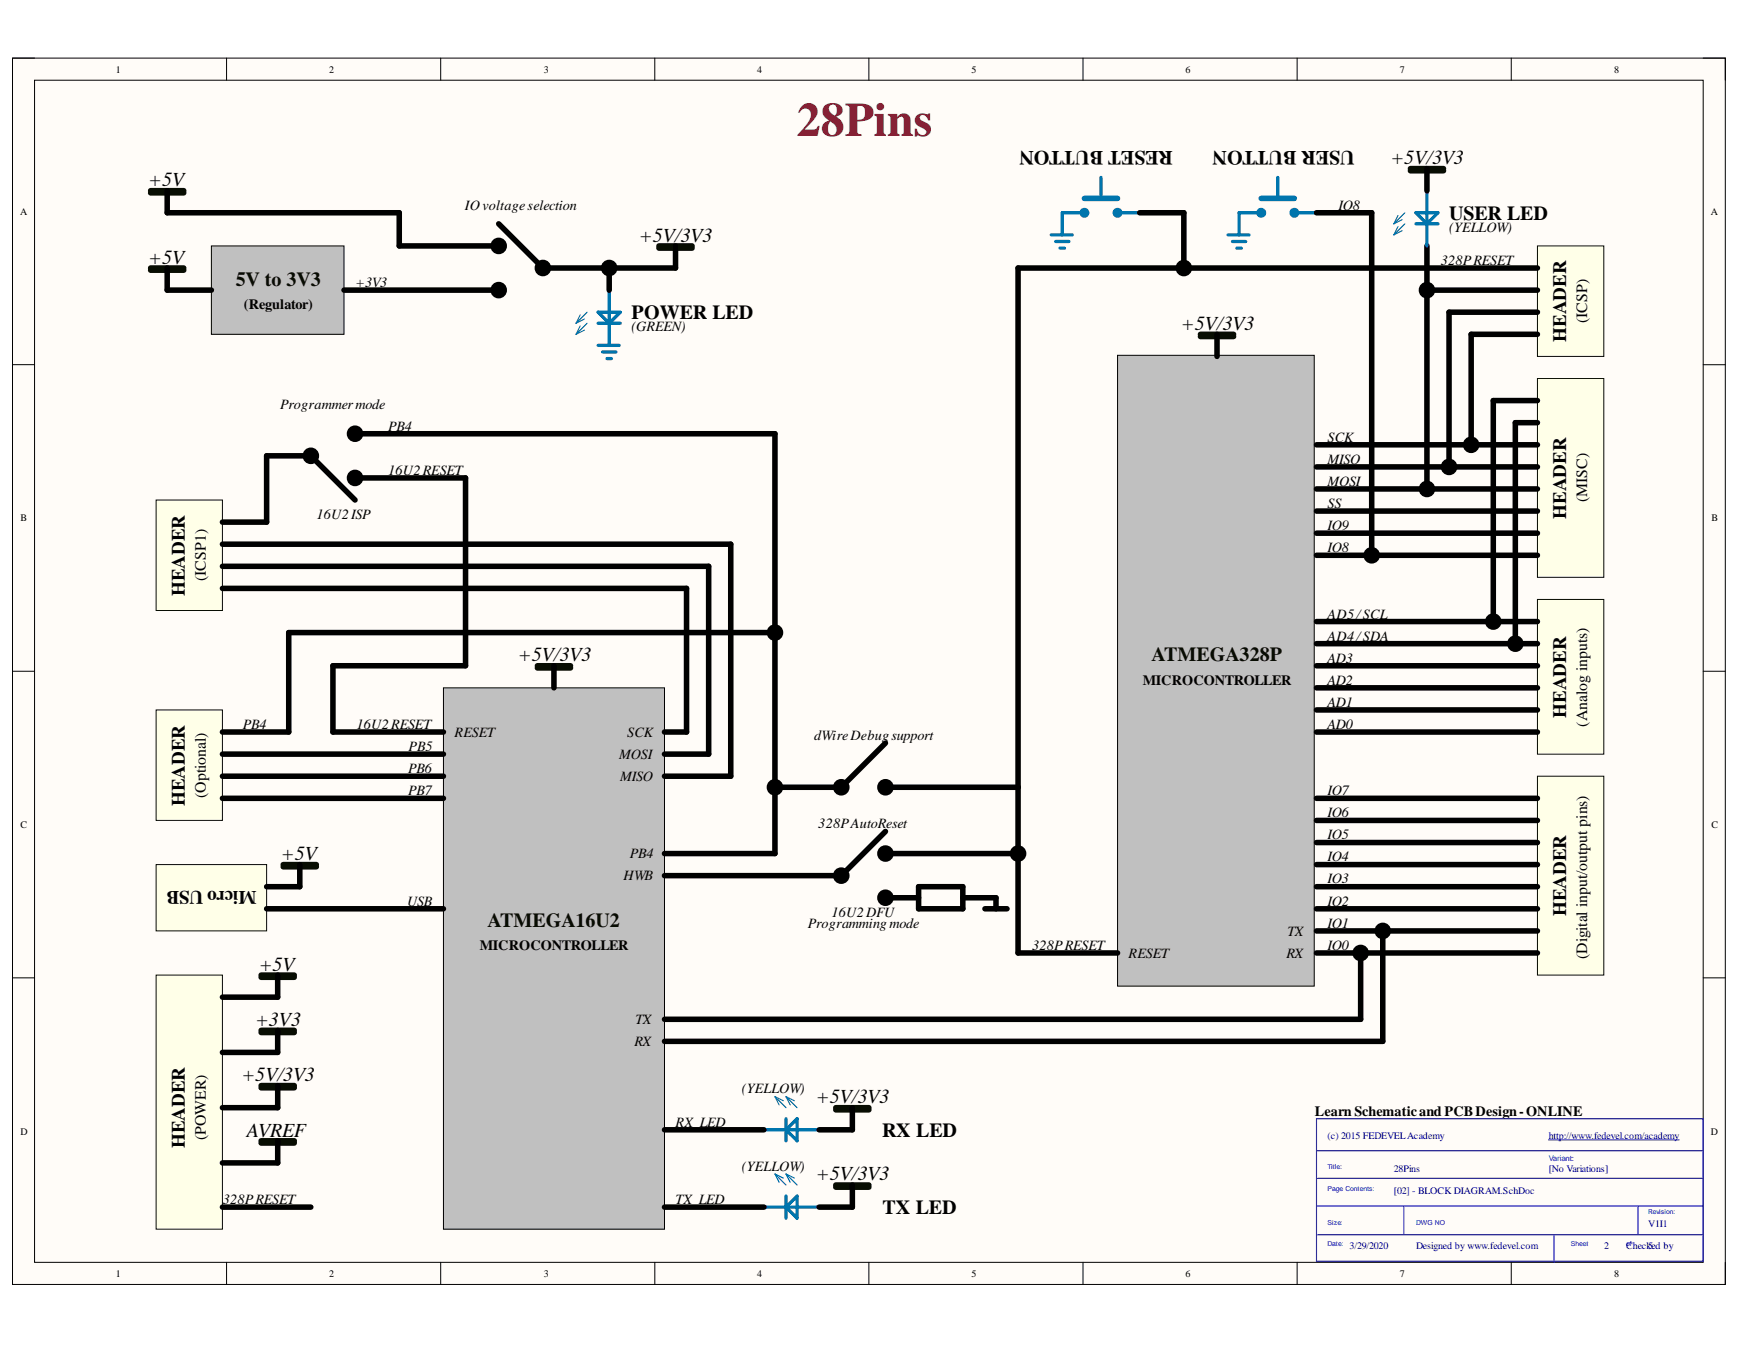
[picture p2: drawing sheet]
<svg xmlns="http://www.w3.org/2000/svg" width="279mm" height="216mm" viewBox="0 0 279 216" stroke-linecap="round" stroke-linejoin="round" font-family="sans-serif">
<path d="M2 9.3h274.7v196.7h-274.7z" fill-rule="evenodd" fill="#fffcf8"/>
<path d="M2 9.3h274.7v196.7h-274.7z" fill="none" stroke="#000" stroke-width=".16"/>
<path d="M5.5 12.9h267.7v189.6h-267.7z" fill-rule="evenodd" fill="#fffcf8"/>
<g fill="none" stroke="#000" stroke-width=".16">
<path d="M2 9.3h3.5M5.5 12.9h267.7v189.6h-267.7zM36.3 9.3v3.6M70.7 9.3v3.6M105 9.3v3.6M139.4 9.3v3.6M173.7 9.3v3.6M208 9.3v3.6M242.4 9.3v3.6M273.2 9.3h3.5v3.6M2 58.5h3.5M273.2 58.5h3.5"/>
<path d="M2 107.7h3.5M273.2 107.7h3.5M2 156.8h3.5M273.2 156.8h3.5M36.3 202.5v3.5M70.7 202.5v3.5M105 202.5v3.5M139.4 202.5v3.5M173.7 202.5v3.5M208 202.5v3.5M242.4 202.5v3.5M276.7 202.5v3.5"/>
</g>
<path d="M211.2 179.4h62v22.9h-62zM211.2 184.6h62M211.2 193.4h62M211.3 198h61.9M211.3 189h61.9M225.2 193.4v4.6M249.3 198v4.5M262.7 193.4v4.6" fill="none" stroke="#00f" stroke-width=".18"/>
<path d="M248.4 182.8h20.9" fill="none" stroke="#000080" stroke-width=".16"/>
<path d="M179.2 57h31.6v101.2h-31.6z" fill-rule="evenodd" fill="#c0c0c0"/>
<path d="M179.2 57h31.6v101.2h-31.6z" fill="none" stroke="#000" stroke-width=".16"/>
<path d="M246.6 96.2h10.6v24.8h-10.6z" fill-rule="evenodd" fill="#ffffe8"/>
<path d="M246.6 96.2h10.6v24.8h-10.6z" fill="none" stroke="#080d02" stroke-width=".16"/>
<path d="M211.2 99.7h35.4M136.7 177.7v3.5" fill="none" stroke="#000" stroke-width=".89"/>
<path d="M173.9 34.1h-3.5v3.6M126.1 179.4v3.6M122.5 181.2h8.9M126.1 181.2l1.7-1.8v3.6z" fill="none" stroke="#0075ad" stroke-width=".53"/>
<path d="M124.3 175.9l1.8 1.8M124.3 175.9l.7 1.3M124.3 175.9l1.3 .7M126.1 175.9l1.7 1.8M126.1 175.9l.6 1.3M126.1 175.9l1.3 .7" fill="none" stroke="#0075ad" stroke-width=".18"/>
<path d="M134 177.7h5.4M134 178h5.4" fill="none" stroke="#080d02" stroke-width=".89"/>
<path d="M173.9 31.8h5.3" fill="none" stroke="#0075ad" stroke-width=".89"/>
<circle cx="173.9" cy="34.1" r=".53" fill="#0075ad"/>
<g fill="none" stroke="#0075ad" stroke-width=".53">
<path d="M179.2 34.1h3.6"/>
<circle cx="173.9" cy="34.1" r=".53"/>
</g>
<circle cx="179.2" cy="34.1" r=".53" fill="#0075ad"/>
<g fill="none" stroke="#0075ad" stroke-width=".53">
<path d="M168.6 37.7h3.4M169.3 38.7h2.1M170 39.8h.7M176.6 28.5v3.3"/>
<circle cx="179.2" cy="34.1" r=".53"/>
</g>
<path d="M211.2 103.2h35.4M211.2 106.8h35.4M211.2 110.3h35.4M211.2 113.9h35.4M211.2 117.4h35.4" fill="none" stroke="#000" stroke-width=".89"/>
<path d="M246.6 124.5h10.6v31.9h-10.6z" fill-rule="evenodd" fill="#ffffe8"/>
<path d="M246.6 124.5h10.6v31.9h-10.6z" fill="none" stroke="#080d02" stroke-width=".16"/>
<path d="M211.2 128.1h35.4M211.2 131.6h35.4M211.2 135.1h35.4M211.2 138.7h35.4M211.2 142.2h35.4M211.2 145.8h35.4M211.2 149.3h35.4M211.2 152.9h35.4" fill="none" stroke="#000" stroke-width=".89"/>
<path d="M246.6 60.7h10.6v31.9h-10.6z" fill-rule="evenodd" fill="#ffffe8"/>
<path d="M246.6 60.7h10.6v31.9h-10.6z" fill="none" stroke="#080d02" stroke-width=".16"/>
<path d="M211.2 71.3h35.4M211.2 74.9h35.4M211.2 78.4h35.4M211.2 82h35.4M211.2 85.5h35.4M211.2 89.1h35.4" fill="none" stroke="#000" stroke-width=".89"/>
<path d="M71.1 110.3h35.5v86.9h-35.5z" fill-rule="evenodd" fill="#c0c0c0"/>
<path d="M71.1 110.3h35.5v86.9h-35.5z" fill="none" stroke="#000" stroke-width=".16"/>
<path d="M25 138.7h17.8v10.6h-17.8z" fill-rule="evenodd" fill="#ffffe8"/>
<path d="M25 138.7h17.8v10.6h-17.8z" fill="none" stroke="#080d02" stroke-width=".16"/>
<g fill="none" stroke="#000" stroke-width=".89">
<path d="M228.9 39.4v39M195.2 53.6v3.6M232.4 50.1v24.8M236 53.6v17.7M246.6 67.8h-3.6v35.4M246.6 64.3h-7.1v35.4M88.8 106.8v3.5M106.6 117.4h3.5M48.1 138.7v3.5h-5.3M106.6 124.5h10.6M106.6 121h7.1M42.8 145.8h28.3"/>
<circle cx="228.9" cy="78.4" r=".88"/>
<circle cx="232.4" cy="74.9" r=".89"/>
<circle cx="236" cy="71.3" r=".89"/>
<circle cx="239.5" cy="99.7" r=".89"/>
<circle cx="243.1" cy="103.2" r=".88"/>
</g>
<path d="M192.5 53.6h5.4M192.5 54h5.4M86.2 106.8h5.3M86.2 107.1h5.3M45.4 138.7h5.3M45.4 139h5.3" fill="none" stroke="#080d02" stroke-width=".89"/>
<g fill="#000">
<circle cx="228.9" cy="78.4" r=".88"/>
<circle cx="232.4" cy="74.9" r=".89"/>
<circle cx="236" cy="71.3" r=".89"/>
<circle cx="239.5" cy="99.7" r=".89"/>
<circle cx="243.1" cy="103.2" r=".88"/>
</g>
<path d="M33.9 39.4h21.3v14.2h-21.3z" fill-rule="evenodd" fill="#c0c0c0"/>
<path d="M33.9 39.4h21.3v14.2h-21.3z" fill="none" stroke="#000" stroke-width=".16"/>
<path d="M105.7 39.4h5.3M105.7 39.8h5.3M24.2 43h5.3M24.2 43.3h5.3M134 190.1h5.4M134 190.4h5.4" fill="none" stroke="#080d02" stroke-width=".89"/>
<path d="M26.8 34.1h37.2M108.3 39.4v3.6M26.8 43v3.5h7.1M136.7 190.1v3.5" fill="none" stroke="#000" stroke-width=".89"/>
<path d="M95.9 51.8h3.6M95.9 50.1h3.6l-1.8 1.7zM97.7 46.5v8.9M122.5 193.6h8.9M126.1 191.9v3.5M126.1 193.6l1.7-1.7v3.5z" fill="none" stroke="#0075ad" stroke-width=".53"/>
<path d="M93.1 50.5l-.7 1.3M93.1 52.3l-.7 1.3M93.7 51.2l-1.3 .6M93.7 53l-1.3 .6M94.2 50.1l-1.8 1.7M94.2 51.8l-1.8 1.8M124.3 188.3l1.8 1.8M124.3 188.3l.7 1.3M124.3 188.3l1.3 .7M126.1 188.3l1.7 1.8M126.1 188.3l.6 1.3M126.1 188.3l1.3 .7" fill="none" stroke="#0075ad" stroke-width=".18"/>
<path d="M246.6 39.4h10.6v17.8h-10.6z" fill-rule="evenodd" fill="#ffffe8"/>
<path d="M246.6 39.4h10.6v17.8h-10.6z" fill="none" stroke="#080d02" stroke-width=".16"/>
<g fill="none" stroke="#000" stroke-width=".89">
<path d="M163.3 43h83.3M228.9 46.5h17.7M232.4 50.1h14.2M236 53.6h10.6M218.2 152.9v10.6h-111.6M221.8 149.3v17.7h-115.2"/>
<circle cx="228.9" cy="46.5" r=".88"/>
<circle cx="218.2" cy="152.9" r=".89"/>
<circle cx="221.8" cy="149.3" r=".89"/>
</g>
<g fill="#000">
<circle cx="228.9" cy="46.5" r=".88"/>
<circle cx="218.2" cy="152.9" r=".89"/>
<circle cx="221.8" cy="149.3" r=".89"/>
</g>
<path d="M25 80.2h10.7v17.7h-10.7z" fill-rule="evenodd" fill="#ffffe8"/>
<path d="M25 80.2h10.7v17.7h-10.7z" fill="none" stroke="#080d02" stroke-width=".16"/>
<path d="M35.7 94.4h74.4v23M35.7 90.8h78v30.2M35.7 87.3h81.5v37.2M35.7 83.7h7.1M106.6 193.6h15.9M106.6 181.2h15.9" fill="none" stroke="#000" stroke-width=".89"/>
<path d="M202.3 31.8h5.3" fill="none" stroke="#0075ad" stroke-width=".89"/>
<path d="M202.3 34.1h-3.6v3.6" fill="none" stroke="#0075ad" stroke-width=".53"/>
<circle cx="202.3" cy="34.1" r=".53" fill="#0075ad"/>
<g fill="none" stroke="#0075ad" stroke-width=".53">
<path d="M207.6 34.1h3.6"/>
<circle cx="202.3" cy="34.1" r=".53"/>
</g>
<circle cx="207.6" cy="34.1" r=".53" fill="#0075ad"/>
<g fill="none" stroke="#0075ad" stroke-width=".53">
<path d="M197 37.7h3.3M197.7 38.7h2.1M198.4 39.8h.7M204.9 28.5v3.3"/>
<circle cx="207.6" cy="34.1" r=".53"/>
</g>
<g fill="none" stroke="#000" stroke-width=".89">
<path d="M26.8 30.6v3.5M64 34.1v5.3h16M80 35.9l7.1 7.1h21.2M182.8 34.1h7.1M211.2 34.1h8.8M55.2 46.5h24.8M163.3 43v109.9h15.9M56.9 69.6h67.4v67.3h-17.7M56.9 76.7h17.8v30.1h-21.3M56.9 80.2l-7-7.1h-7.1v10.6M53.4 117.4h17.7M142 119.2l-7.1 7.1h-10.6"/>
<path d="M142 126.3h21.3M142 136.9h21.3M142 133.4l-7.1 7.1h-28.3M142 144h5.3M147.3 142.2h7.1v3.6h-7.1zM154.4 144h5.3v1.8M158 145.8h3.5"/>
<circle cx="80" cy="39.4" r=".88"/>
<circle cx="80" cy="46.5" r=".88"/>
<circle cx="87.1" cy="43" r=".89"/>
<circle cx="49.9" cy="73.1" r=".89"/>
<circle cx="56.9" cy="69.6" r=".88"/>
<circle cx="56.9" cy="76.7" r=".89"/>
<circle cx="124.3" cy="126.3" r=".89"/>
<circle cx="134.9" cy="126.3" r=".89"/>
<circle cx="142" cy="136.9" r=".89"/>
<circle cx="142" cy="126.3" r=".89"/>
<circle cx="163.3" cy="136.9" r=".89"/>
<circle cx="134.9" cy="140.5" r=".89"/>
<circle cx="142" cy="144" r=".89"/>
</g>
<g fill="#000">
<circle cx="80" cy="39.4" r=".88"/>
<circle cx="80" cy="46.5" r=".88"/>
<circle cx="87.1" cy="43" r=".89"/>
<circle cx="49.9" cy="73.1" r=".89"/>
<circle cx="56.9" cy="69.6" r=".88"/>
<circle cx="56.9" cy="76.7" r=".89"/>
<circle cx="124.3" cy="126.3" r=".89"/>
<circle cx="134.9" cy="126.3" r=".89"/>
<circle cx="142" cy="136.9" r=".89"/>
<circle cx="142" cy="126.3" r=".89"/>
<circle cx="163.3" cy="136.9" r=".89"/>
<circle cx="134.9" cy="140.5" r=".89"/>
<circle cx="142" cy="144" r=".89"/>
</g>
<path d="M24.2 30.6h5.3M24.2 30.9h5.3" fill="none" stroke="#080d02" stroke-width=".89"/>
<path d="M25 113.9h10.7v17.7h-10.7z" fill-rule="evenodd" fill="#ffffe8"/>
<path d="M25 113.9h10.7v17.7h-10.7z" fill="none" stroke="#080d02" stroke-width=".16"/>
<g fill="none" stroke="#000" stroke-width=".89">
<path d="M189.9 34.1v8.9M220 34.1v55M228.9 27v3.6M97.7 43v3.5M35.7 117.4h10.6M53.4 106.8v10.6M35.7 121h35.4M35.7 124.5h35.4M35.7 128.1h35.4M131.4 181.2h5.3M131.4 193.6h5.3"/>
<circle cx="97.7" cy="43" r=".89"/>
<circle cx="189.9" cy="43" r=".89"/>
<circle cx="220" cy="89.1" r=".89"/>
</g>
<path d="M227.1 35.9h3.5M227.1 34.1h3.5l-1.7 1.8zM228.9 30.6v8.8M95.9 55.4h3.4M96.6 56.5h2.2M97.4 57.5h.7" fill="none" stroke="#0075ad" stroke-width=".53"/>
<path d="M224.2 34.6l-.6 1.3M224.2 36.3l-.6 1.4M224.9 35.2l-1.3 .7M224.9 37l-1.3 .7M225.3 34.1l-1.7 1.8M225.3 35.9l-1.7 1.8" fill="none" stroke="#0075ad" stroke-width=".18"/>
<path d="M226.2 27h5.3M226.2 27.4h5.3" fill="none" stroke="#080d02" stroke-width=".89"/>
<g fill="#000">
<circle cx="97.7" cy="43" r=".89"/>
<circle cx="189.9" cy="43" r=".89"/>
<circle cx="220" cy="89.1" r=".89"/>
</g>
<path d="M25 156.4h10.7v40.8h-10.7z" fill-rule="evenodd" fill="#ffffe8"/>
<path d="M25 156.4h10.7v40.8h-10.7z" fill="none" stroke="#080d02" stroke-width=".16"/>
<path d="M41.9 156.4h5.3M41.9 156.8h5.3M41.9 174.1h5.3M41.9 174.5h5.3M41.9 165.3h5.3M41.9 165.6h5.3M41.9 183h5.3M41.9 183.3h5.3" fill="none" stroke="#080d02" stroke-width=".89"/>
<g fill="none" stroke="#000" stroke-width=".89">
<path d="M124.3 101.5h-78v15.9M44.5 156.4v3.5h-8.8M44.5 165.3v3.5h-8.8M44.5 174.1v3.6h-8.8M35.7 193.6h14.2M44.5 183v3.5h-8.8"/>
<circle cx="124.3" cy="101.5" r=".89"/>
</g>
<circle cx="124.3" cy="101.5" r=".89" fill="#000"/>
<text font-size="7.7" fill="#9e0e29" x="127.8" y="21.8">28Pins</text>
<g font-size="3.2">
<text x="23.8" y="29.9">+5V</text>
<text x="188.1" y="24.2" transform="rotate(-180 188.1 24.2)">RESET BUTTON</text>
<text x="217.2" y="24.2" transform="rotate(-180 217.2 24.2)">USER BUTTON</text>
<text x="223.1" y="26.3">+5V/3V3</text>
<text x="232.4" y="35.2">USER LED</text>
<text x="102.5" y="38.8">+5V/3V3</text>
<text x="23.8" y="42.3">+5V</text>
<text x="101.3" y="51.2">POWER LED</text>
<text x="189.4" y="52.9">+5V/3V3</text>
<text x="83.1" y="106.1">+5V/3V3</text>
<text x="45.1" y="138">+5V</text>
<text x="41.6" y="155.7">+5V</text>
<text x="41" y="164.6">+3V3</text>
<text x="38.8" y="173.5">+5V/3V3</text>
<text x="130.9" y="177">+5V/3V3</text>
<text x="39.6" y="182.3">AVREF</text>
<text x="141.5" y="182.3">RX LED</text>
<text x="130.9" y="189.3">+5V/3V3</text>
<text x="141.6" y="194.6">TX LED</text>
</g>
<g font-size="3.2" fill="#080d02">
<text x="37.8" y="45.9">5V to 3V3</text>
<text x="184.7" y="106.1">ATMEGA328P</text>
<text x="78.2" y="148.6">ATMEGA16U2</text>
</g>
<g font-size="3">
<text x="251.2" y="54.8" transform="rotate(-90 251.2 54.8)">HEADER</text>
<text x="251.2" y="83.2" transform="rotate(-90 251.2 83.2)">HEADER</text>
<text x="29.6" y="95.6" transform="rotate(-90 29.6 95.6)">HEADER</text>
<text x="251.2" y="115.1" transform="rotate(-90 251.2 115.1)">HEADER</text>
<text x="29.6" y="129.3" transform="rotate(-90 29.6 129.3)">HEADER</text>
<text x="41.1" y="143" transform="rotate(-180 41.1 143)">Micro USB</text>
<text x="251.2" y="146.9" transform="rotate(-90 251.2 146.9)">HEADER</text>
<text x="29.6" y="184.2" transform="rotate(-90 29.6 184.2)">HEADER</text>
</g>
<g font-size="2.5">
<text x="254.6" y="51.8" transform="rotate(-90 254.6 51.8)">(ICSP)</text>
<text x="254.6" y="80.6" transform="rotate(-90 254.6 80.6)">(MISC)</text>
<text x="33" y="93.2" transform="rotate(-90 33 93.2)">(ICSP1)</text>
<text x="254.6" y="116.5" transform="rotate(-90 254.6 116.5)">(Analog inputs)</text>
<text x="33" y="128" transform="rotate(-90 33 128)">(Optional)</text>
<text x="254.6" y="153.9" transform="rotate(-90 254.6 153.9)">(Digital input/output pins)</text>
<text x="33" y="182.9" transform="rotate(-90 33 182.9)">(POWER)</text>
</g>
<g font-size="2.3">
<text x="74.6" y="33.6">IOvoltageselection</text>
<text x="214.7" y="33.6">IO8</text>
<text x="232.4" y="37.2">(YELLOW)</text>
<text x="57" y="46">+3V3</text>
<text x="231.1" y="42.5">328PRESET</text>
<text x="39.1" y="49.6">(Regulator)</text>
<text x="101.3" y="53.1">(GREEN)</text>
<text x="44.9" y="65.5">Programmermode</text>
<text x="62.2" y="69.1">PB4</text>
<text x="212.9" y="70.9">SCK</text>
<text x="62.2" y="76.2">16U2RESET</text>
<text x="212.9" y="74.4">MISO</text>
<text x="212.9" y="77.9">MOSI</text>
<text x="50.8" y="83.3">16U2ISP</text>
<text x="212.9" y="81.5">SS</text>
<text x="212.9" y="85">IO9</text>
<text x="212.9" y="88.6">IO8</text>
<text x="212.9" y="99.2">AD5/SCL</text>
<text x="212.9" y="102.8">AD4/SDA</text>
<text x="212.9" y="106.3">AD3</text>
<text x="183.3" y="109.9">MICROCONTROLLER</text>
<text x="212.9" y="109.9">AD2</text>
<text x="212.9" y="113.4">AD1</text>
<text x="38.9" y="117">PB4</text>
<text x="57.2" y="117">16U2RESET</text>
<text x="72.9" y="118.1">RESET</text>
<text x="100.6" y="118.1">SCK</text>
<text x="130.6" y="118.7">dWireDebugsupport</text>
<text x="212.9" y="117">AD0</text>
<text x="65.5" y="124">PB6</text>
<text x="65.5" y="120.4">PB5</text>
<text x="99.3" y="121.7">MOSI</text>
<text x="99.5" y="125.2">MISO</text>
<text x="65.5" y="127.5">PB7</text>
<text x="212.9" y="127.5">IO7</text>
<text x="212.9" y="131.1">IO6</text>
<text x="101" y="137.6">PB4</text>
<text x="131.3" y="132.8">328PAutoReset</text>
<text x="212.9" y="134.6">IO5</text>
<text x="100" y="141.2">HWB</text>
<text x="212.9" y="138.2">IO4</text>
<text x="212.9" y="141.7">IO3</text>
<text x="65.3" y="145.2">USB</text>
<text x="129.6" y="148.8">Programmingmode</text>
<text x="133.4" y="147">16U2DFU</text>
<text x="212.9" y="145.2">IO2</text>
<text x="212.9" y="148.8">IO1</text>
<text x="76.9" y="152.3">MICROCONTROLLER</text>
<text x="165.5" y="152.3">328PRESET</text>
<text x="181" y="153.6">RESET</text>
<text x="206.3" y="153.6">RX</text>
<text x="206.5" y="150.1">TX</text>
<text x="212.9" y="152.3">IO0</text>
<text x="101.8" y="167.8">RX</text>
<text x="101.9" y="164.2">TX</text>
<text x="119" y="175.4">(YELLOW)</text>
<text x="210.9" y="178.9">Learn Schematicand PCBDesign-ONLINE</text>
<text x="108.4" y="180.7">RX_LED</text>
<text x="119" y="187.8">(YELLOW)</text>
<text x="35.7" y="193.1">328PRESET</text>
<text x="108.4" y="193.1">TX_LED</text>
</g>
<g font-size="1.6">
<text x="18.6" y="11.7">1</text>
<text x="52.8" y="11.7">2</text>
<text x="87.2" y="11.7">3</text>
<text x="121.5" y="11.7">4</text>
<text x="155.8" y="11.7">5</text>
<text x="190.1" y="11.7">6</text>
<text x="224.5" y="11.7">7</text>
<text x="258.9" y="11.7">8</text>
<text x="3.2" y="34.5">A</text>
<text x="274.4" y="34.5">A</text>
<text x="3.3" y="83.6">B</text>
<text x="274.5" y="83.6">B</text>
<text x="3.3" y="132.7">C</text>
<text x="274.5" y="132.7">C</text>
<text x="3.3" y="182">D</text>
<text x="274.4" y="182">D</text>
<text x="18.6" y="204.8">1</text>
<text x="52.8" y="204.8">2</text>
<text x="87.2" y="204.8">3</text>
<text x="121.5" y="204.8">4</text>
<text x="155.8" y="204.8">5</text>
<text x="190.1" y="204.8">6</text>
<text x="224.5" y="204.8">7</text>
<text x="258.9" y="204.8">8</text>
</g>
<g font-size="1.6" fill="#000080">
<text x="212.9" y="182.7">(c) 2015 FEDEVELAcademy</text>
<text x="248.4" y="182.7">http://www.fedevel.com/academy</text>
<text x="223.6" y="191.5">[02] - BLOCK DIAGRAM.SchDoc</text>
<text x="223.6" y="188">28Pins</text>
<text x="248.4" y="188">[No Variations]</text>
<text x="264.4" y="196.8">V1I1</text>
<text x="216.5" y="200.3">3/29/2020</text>
<text x="227.1" y="200.3">Designed by www.fedevel.com</text>
<text x="257.3" y="200.3">2</text>
<text x="260.8" y="200.3">Check5ed by</text>
</g>
<text font-size="1.3" fill="#00f" x="248.4" y="186.2">Variant:</text>
<g font-size="1.1" fill="#00f">
<text x="212.9" y="187.6">Title:</text>
<text x="212.9" y="191.1">Page Contents:</text>
<text x="212.9" y="196.4">Size:</text>
<text x="227.1" y="196.4">DWG NO</text>
<text x="264.4" y="194.6">Revision:</text>
<text x="212.9" y="199.9">Date:</text>
<text x="251.9" y="199.9">Sheet</text>
<text x="260.8" y="199.9">of</text>
</g>
</svg>
